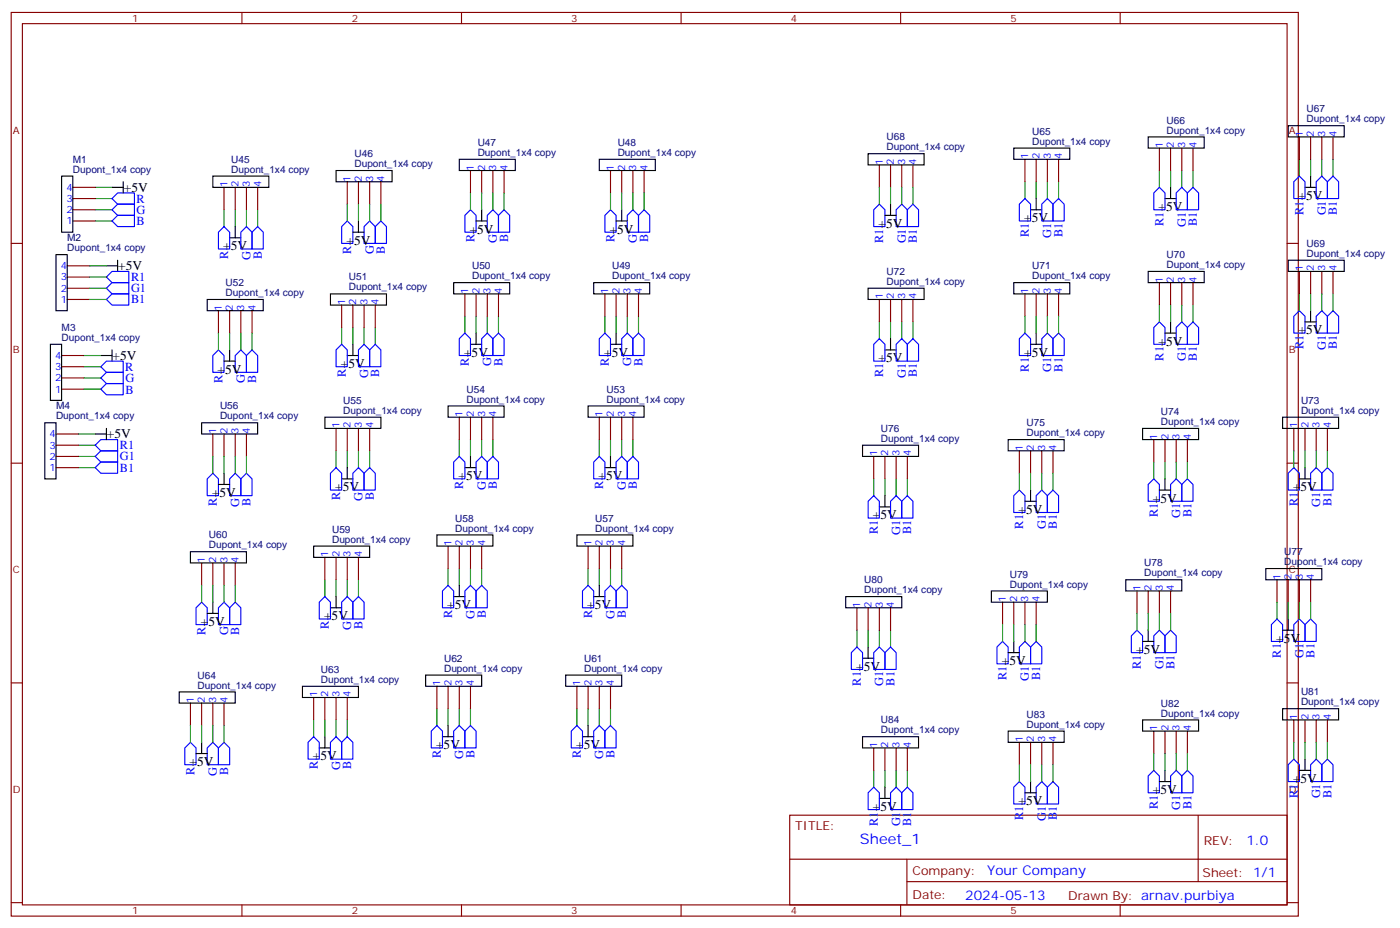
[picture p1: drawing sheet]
<svg xmlns="http://www.w3.org/2000/svg" width="441mm" height="292mm" viewBox="0 0 441 292" stroke-linecap="round" stroke-linejoin="round" font-family="sans-serif">
<g fill="none" stroke="#870000" stroke-width=".35">
<path d="M3.5 3.9h405.4v284.4h-405.4zM7.1 7.4h398.2v277.3h-398.2zM76.2 3.9v3.5M145.3 3.9v3.5M214.5 3.9v3.5M283.6 3.9v3.5M352.8 3.9v3.5M22.9 58.9h7.1M70.6 58.9v7.1M74.1 58.9v7.1M77.6 58.9v7.1M81.1 58.9v7.1"/>
<path d="M109.4 57.2v7M112.9 57.2v7M116.4 57.2v7M119.9 57.2v7M148.2 53.7v7M151.7 53.7v7M155.2 53.7v7M158.7 53.7v7M192.3 53.7v7M195.8 53.7v7M199.3 53.7v7M202.8 53.7v7"/>
<path d="M276.9 51.9v7M280.5 51.9v7M284 51.9v7M287.5 51.9v7M322.8 50.1v7.1M326.3 50.1v7.1M329.8 50.1v7.1M333.4 50.1v7.1M365.1 46.6v7.1M368.7 46.6v7.1M372.2 46.6v7.1M375.7 46.6v7.1"/>
<path d="M409.2 43.1v7M412.7 43.1v7M416.3 43.1v7M419.8 43.1v7M3.5 76.6h3.6M22.9 69.5h7.1M22.9 66h7.1M22.9 62.5h7.1M405.3 76.6h3.6M21.2 94.2h7M21.2 90.7h7M21.2 87.2h7"/>
<path d="M21.2 83.6h7M68.8 97.8v7M72.3 97.8v7M75.8 97.8v7M79.4 97.8v7M107.6 96v7M111.1 96v7M114.7 96v7M118.2 96v7M146.4 92.5v7M149.9 92.5v7M153.5 92.5v7"/>
<path d="M157 92.5v7M190.5 92.5v7M194 92.5v7M197.6 92.5v7M201.1 92.5v7M276.9 94.2v7.1M280.5 94.2v7.1M284 94.2v7.1M287.5 94.2v7.1M322.8 92.5v7M326.3 92.5v7M329.8 92.5v7"/>
<path d="M333.4 92.5v7M365.1 88.9v7.1M368.7 88.9v7.1M372.2 88.9v7.1M375.7 88.9v7.1M409.2 85.4v7.1M412.7 85.4v7.1M416.3 85.4v7.1M419.8 85.4v7.1M19.4 118.9h7.1M19.4 115.4h7.1M19.4 111.9h7.1"/>
<path d="M17.6 136.6h7.1M19.4 122.4h7.1M67 136.6v7M70.6 136.6v7M74.1 136.6v7M77.6 136.6v7M105.8 134.8v7.1M109.4 134.8v7.1M112.9 134.8v7.1M116.4 134.8v7.1M144.6 131.3v7M148.2 131.3v7"/>
<path d="M151.7 131.3v7M155.2 131.3v7M188.7 131.3v7M192.3 131.3v7M195.8 131.3v7M199.3 131.3v7M363.4 138.3v7.1M366.9 138.3v7.1M370.4 138.3v7.1M373.9 138.3v7.1M407.5 134.8v7.1M411 134.8v7.1"/>
<path d="M414.5 134.8v7.1M418 134.8v7.1M3.5 145.7h3.6M17.6 147.1h7.1M17.6 143.6h7.1M17.6 140.1h7.1M275.2 143.6v7.1M278.7 143.6v7.1M282.2 143.6v7.1M285.8 143.6v7.1M321 141.9v7M324.6 141.9v7"/>
<path d="M328.1 141.9v7M331.6 141.9v7M405.3 145.7h3.6M63.5 177.1v7.1M67 177.1v7.1M70.6 177.1v7.1M74.1 177.1v7.1M102.3 175.4v7M105.8 175.4v7M109.4 175.4v7M112.9 175.4v7M141.1 171.8v7.1"/>
<path d="M144.6 171.8v7.1M148.2 171.8v7.1M151.7 171.8v7.1M185.2 171.8v7.1M188.7 171.8v7.1M192.3 171.8v7.1M195.8 171.8v7.1M269.9 191.2v7.1M273.4 191.2v7.1M276.9 191.2v7.1M280.5 191.2v7.1M315.7 189.5v7"/>
<path d="M319.3 189.5v7M322.8 189.5v7M326.3 189.5v7M358.1 185.9v7.1M361.6 185.9v7.1M365.1 185.9v7.1M368.7 185.9v7.1M402.2 182.4v7.1M405.7 182.4v7.1M409.2 182.4v7.1M412.7 182.4v7.1M3.5 214.9h3.6"/>
<path d="M98.8 219.5v7M102.3 219.5v7M105.8 219.5v7M109.4 219.5v7M137.6 215.9v7.1M141.1 215.9v7.1M144.6 215.9v7.1M148.2 215.9v7.1M181.7 215.9v7.1M185.2 215.9v7.1M188.7 215.9v7.1M192.3 215.9v7.1"/>
<path d="M405.3 214.9h3.6M60 221.2v7.1M63.5 221.2v7.1M67 221.2v7.1M70.6 221.2v7.1M275.2 235.3v7.1M278.7 235.3v7.1M282.2 235.3v7.1M285.8 235.3v7.1M321 233.6v7M324.6 233.6v7M328.1 233.6v7"/>
<path d="M331.6 233.6v7M363.4 230v7.1M366.9 230v7.1M370.4 230v7.1M373.9 230v7.1M407.5 226.5v7.1M411 226.5v7.1M414.5 226.5v7.1M418 226.5v7.1M248.7 256.5h156.6v28.2h-156.6zM377.3 256.5v20.9M248.7 270.4h156.5"/>
<path d="M285.6 277.4h119.6M285.6 270.4v14.1M3.5 284h3.6M76.2 284.7v3.6M145.3 284.7v3.6M214.5 284.7v3.6M283.6 284.7v3.6M352.8 284.7v3.6M405.3 284h3.6"/>
</g>
<g fill="none" stroke="#008700" stroke-width=".35">
<path d="M30 58.9h5.3M276.9 58.9v5.3M280.5 58.9v5.3M284 58.9v5.3M287.5 58.9v5.3M322.8 57.2v5.3M326.3 57.2v5.3M329.8 57.2v5.3M333.4 57.2v5.3M365.1 53.7v5.2M368.7 53.7v5.2M372.2 53.7v5.2"/>
<path d="M375.7 53.7v5.2M409.2 50.1v5.3M412.7 50.1v5.3M416.3 50.1v5.3M419.8 50.1v5.3M30 69.5h5.3M30 66h5.3M30 62.5h5.3M70.6 66v5.3M74.1 66v5.3M77.6 66v5.3M81.1 66v5.3"/>
<path d="M109.4 64.2v5.3M112.9 64.2v5.3M116.4 64.2v5.3M119.9 64.2v5.3M148.2 60.7v5.3M151.7 60.7v5.3M155.2 60.7v5.3M158.7 60.7v5.3M192.3 60.7v5.3M195.8 60.7v5.3M199.3 60.7v5.3M202.8 60.7v5.3"/>
<path d="M28.2 83.6h5.3M28.2 87.2h5.3M28.2 90.7h5.3M28.2 94.2h5.3M146.4 99.5v5.3M149.9 99.5v5.3M153.5 99.5v5.3M157 99.5v5.3M190.5 99.5v5.3M194 99.5v5.3M197.6 99.5v5.3M201.1 99.5v5.3"/>
<path d="M322.8 99.5v5.3M326.3 99.5v5.3M329.8 99.5v5.3M333.4 99.5v5.3M365.1 96v5.3M368.7 96v5.3M372.2 96v5.3M375.7 96v5.3M409.2 92.5v5.3M412.7 92.5v5.3M416.3 92.5v5.3M419.8 92.5v5.3"/>
<path d="M26.5 111.9h5.2M26.5 115.4h5.2M26.5 118.9h5.2M68.8 104.8v5.3M72.3 104.8v5.3M75.8 104.8v5.3M79.4 104.8v5.3M107.6 103v5.3M111.1 103v5.3M114.7 103v5.3M118.2 103v5.3M276.9 101.3v5.3"/>
<path d="M280.5 101.3v5.3M284 101.3v5.3M287.5 101.3v5.3M24.7 136.6h5.3M26.5 122.4h5.2M144.6 138.3v5.3M148.2 138.3v5.3M151.7 138.3v5.3M155.2 138.3v5.3M188.7 138.3v5.3M192.3 138.3v5.3M195.8 138.3v5.3"/>
<path d="M199.3 138.3v5.3M24.7 147.1h5.3M24.7 143.6h5.3M24.7 140.1h5.3M67 143.6v5.3M70.6 143.6v5.3M74.1 143.6v5.3M77.6 143.6v5.3M105.8 141.9v5.2M109.4 141.9v5.2M112.9 141.9v5.2M116.4 141.9v5.2"/>
<path d="M275.2 150.7v5.3M278.7 150.7v5.3M282.2 150.7v5.3M285.8 150.7v5.3M321 148.9v5.3M324.6 148.9v5.3M328.1 148.9v5.3M331.6 148.9v5.3M363.4 145.4v5.3M366.9 145.4v5.3M370.4 145.4v5.3M373.9 145.4v5.3"/>
<path d="M407.5 141.9v5.2M411 141.9v5.2M414.5 141.9v5.2M418 141.9v5.2M141.1 178.9v5.3M144.6 178.9v5.3M148.2 178.9v5.3M151.7 178.9v5.3M185.2 178.9v5.3M188.7 178.9v5.3M192.3 178.9v5.3M195.8 178.9v5.3"/>
<path d="M63.5 184.2v5.3M67 184.2v5.3M70.6 184.2v5.3M74.1 184.2v5.3M102.3 182.4v5.3M105.8 182.4v5.3M109.4 182.4v5.3M112.9 182.4v5.3M269.9 198.3v5.3M273.4 198.3v5.3M276.9 198.3v5.3M280.5 198.3v5.3"/>
<path d="M315.7 196.5v5.3M319.3 196.5v5.3M322.8 196.5v5.3M326.3 196.5v5.3M358.1 193v5.3M361.6 193v5.3M365.1 193v5.3M368.7 193v5.3M402.2 189.5v5.3M405.7 189.5v5.3M409.2 189.5v5.3M412.7 189.5v5.3"/>
<path d="M60 228.3v5.3M63.5 228.3v5.3M67 228.3v5.3M70.6 228.3v5.3M98.8 226.5v5.3M102.3 226.5v5.3M105.8 226.5v5.3M109.4 226.5v5.3M137.6 223v5.3M141.1 223v5.3M144.6 223v5.3M148.2 223v5.3"/>
<path d="M181.7 223v5.3M185.2 223v5.3M188.7 223v5.3M192.3 223v5.3M363.4 237.1v5.3M366.9 237.1v5.3M370.4 237.1v5.3M373.9 237.1v5.3M407.5 233.6v5.3M411 233.6v5.3M414.5 233.6v5.3M418 233.6v5.3"/>
<path d="M275.2 242.4v5.3M278.7 242.4v5.3M282.2 242.4v5.3M285.8 242.4v5.3M321 240.6v5.3M324.6 240.6v5.3M328.1 240.6v5.3M331.6 240.6v5.3"/>
</g>
<g fill="none" stroke="#000" stroke-width=".35">
<path d="M405.7 39.5h17.6v3.6h-17.6zM19.4 55.4h3.5v17.7h-3.5zM35.3 58.9h3.5M38.8 57.2v3.5M67 55.4h17.7v3.5h-17.7zM105.8 53.7h17.7v3.5h-17.7zM144.6 50.1h17.7v3.6h-17.7zM188.7 50.1h17.7v3.6h-17.7zM273.4 48.4h17.6v3.5h-17.6zM319.3 46.6h17.6v3.5h-17.6zM361.6 43.1h17.6v3.5h-17.6zM368.7 58.9v3.6"/>
<path d="M411 58.9h3.5M412.7 55.4v3.5M72.3 74.8h3.5M74.1 71.3v3.5M111.1 73.1h3.6M112.9 69.5v3.6M149.9 69.5h3.6M151.7 66v3.5M194 69.5h3.6M195.8 66v3.5M278.7 67.8h3.5M280.5 64.2v3.6"/>
<path d="M324.6 66h3.5M326.3 62.5v3.5M366.9 62.5h3.5M17.6 80.1h3.6v17.7h-3.6zM33.5 83.6h3.5M37 81.9v3.5M65.3 94.2h17.6v3.6h-17.6zM104.1 92.5h17.6v3.5h-17.6zM142.9 88.9h17.6v3.6h-17.6zM187 88.9h17.6v3.6h-17.6zM273.4 90.7h17.6v3.5h-17.6zM319.3 88.9h17.6v3.6h-17.6z"/>
<path d="M361.6 85.4h17.6v3.5h-17.6zM405.7 81.9h17.6v3.5h-17.6zM412.7 97.8v3.5M15.9 108.3h3.5v17.7h-3.5zM31.7 111.9h3.6M35.3 110.1v3.5M70.6 113.6h3.5M72.3 110.1v3.5M109.4 111.9h3.5M111.1 108.3v3.6M148.2 108.3h3.5M149.9 104.8v3.5"/>
<path d="M192.3 108.3h3.5M194 104.8v3.5M278.7 110.1h3.5M280.5 106.6v3.5M324.6 108.3h3.5M326.3 104.8v3.5M366.9 104.8h3.5M368.7 101.3v3.5M411 101.3h3.5M14.1 133h3.5v17.7h-3.5zM30 136.6h3.5M33.5 134.8v3.5"/>
<path d="M63.5 133h17.6v3.6h-17.6zM102.3 131.3h17.6v3.5h-17.6zM141.1 127.7h17.6v3.6h-17.6zM185.2 127.7h17.6v3.6h-17.6zM317.5 138.3h17.6v3.6h-17.6zM359.8 134.8h17.7v3.5h-17.7zM403.9 131.3h17.7v3.5h-17.7zM68.8 152.4h3.5M70.6 148.9v3.5M107.6 150.7h3.5M109.4 147.1v3.6M146.4 147.1h3.5"/>
<path d="M148.2 143.6v3.5M190.5 147.1h3.5M192.3 143.6v3.5M271.6 140.1h17.7v3.5h-17.7zM276.9 159.5h3.6M278.7 156v3.5M322.8 157.7h3.5M324.6 154.2v3.5M365.1 154.2h3.6M366.9 150.7v3.5M409.2 150.7h3.5M411 147.1v3.6"/>
<path d="M60 173.6h17.6v3.5h-17.6zM98.8 171.8h17.6v3.6h-17.6zM137.6 168.3h17.6v3.5h-17.6zM181.7 168.3h17.6v3.5h-17.6zM398.6 178.9h17.7v3.5h-17.7zM65.3 193h3.5M67 189.5v3.5M104.1 191.2h3.5M105.8 187.7v3.5M142.9 187.7h3.5M144.6 184.2v3.5M187 187.7h3.5"/>
<path d="M188.7 184.2v3.5M266.3 187.7h17.7v3.5h-17.7zM312.2 185.9h17.6v3.6h-17.6zM354.5 182.4h17.7v3.5h-17.7zM361.6 198.3v3.5M403.9 198.3h3.6M405.7 194.8v3.5M56.4 217.7h17.7v3.5h-17.7zM95.2 215.9h17.7v3.6h-17.7zM134.1 212.4h17.6v3.5h-17.6zM178.2 212.4h17.6v3.5h-17.6zM271.6 207.1h3.6"/>
<path d="M273.4 203.6v3.5M317.5 205.4h3.5M319.3 201.8v3.6M359.8 201.8h3.6M61.7 237.1h3.6M63.5 233.6v3.5M100.5 235.3h3.6M102.3 231.8v3.5M139.3 231.8h3.6M141.1 228.3v3.5M183.4 231.8h3.6M185.2 228.3v3.5"/>
<path d="M271.6 231.8h17.7v3.5h-17.7zM317.5 230h17.6v3.6h-17.6zM359.8 226.5h17.7v3.5h-17.7zM403.9 223h17.7v3.5h-17.7zM411 238.9v3.5M276.9 251.2h3.6M278.7 247.7v3.5M322.8 249.4h3.5M324.6 245.9v3.5M365.1 245.9h3.6M366.9 242.4v3.5M409.2 242.4h3.5"/>
</g>
<g fill="none" stroke="#00f" stroke-width=".35">
<path d="M365.1 58.9l1.8 1.8v5.3h-3.5v-5.3zM372.2 58.9l1.7 1.8v5.3h-3.5v-5.3zM409.2 55.4l1.8 1.8v5.3h-3.5v-5.3zM416.3 55.4l1.7 1.8v5.3h-3.5v-5.3zM418 57.2l1.8-1.8 1.8 1.8v5.3h-3.6zM35.3 66l1.7-1.8h5.3v3.6h-5.3zM35.3 62.5l1.7-1.8h5.3v3.5h-5.3zM37 67.8h5.3v3.5h-5.3l-1.7-1.8zM70.6 71.3l1.7 1.8v5.3h-3.5v-5.3zM77.6 71.3l1.8 1.8v5.3h-3.6v-5.3zM81.1 71.3l1.8 1.8v5.3h-3.5v-5.3zM109.4 69.5l1.7 1.8v5.3h-3.5v-5.3z"/>
<path d="M116.4 69.5l1.8 1.8v5.3h-3.5v-5.3zM119.9 69.5l1.8 1.8v5.3h-3.5v-5.3zM148.2 66l1.7 1.8v5.3h-3.5v-5.3zM155.2 66l1.8 1.8v5.3h-3.5v-5.3zM158.7 66l1.8 1.8v5.3h-3.5v-5.3zM192.3 66l1.7 1.8v5.3h-3.5v-5.3zM199.3 66l1.8 1.8v5.3h-3.5v-5.3zM202.8 66l1.8 1.8v5.3h-3.5v-5.3zM275.2 66l1.7-1.8 1.8 1.8v5.3h-3.5zM282.2 66l1.8-1.8 1.8 1.8v5.3h-3.6zM287.5 64.2l1.8 1.8v5.3h-3.5v-5.3zM322.8 62.5l1.8 1.7v5.3h-3.6v-5.3z"/>
<path d="M329.8 62.5l1.8 1.7v5.3h-3.5v-5.3zM333.4 62.5l1.7 1.7v5.3h-3.5v-5.3zM373.9 60.7l1.8-1.8 1.8 1.8v5.3h-3.6zM33.5 87.2l1.8-1.8h5.3v3.5h-5.3zM33.5 90.7l1.8-1.8h5.3v3.6h-5.3zM33.5 94.2l1.8-1.7h5.3v3.5h-5.3zM409.2 97.8l1.8 1.7v5.3h-3.5v-5.3zM416.3 97.8l1.7 1.7v5.3h-3.5v-5.3zM419.8 97.8l1.8 1.7v5.3h-3.6v-5.3zM31.7 115.4l1.8-1.8h5.3v3.6h-5.3zM31.7 118.9l1.8-1.7h5.3v3.5h-5.3zM67 111.9l1.8-1.8 1.8 1.8v5.3h-3.6z"/>
<path d="M74.1 111.9l1.7-1.8 1.8 1.8v5.3h-3.5zM77.6 111.9l1.8-1.8 1.7 1.8v5.3h-3.5zM107.6 108.3l1.8 1.8v5.3h-3.6v-5.3zM114.7 108.3l1.7 1.8v5.3h-3.5v-5.3zM118.2 108.3l1.7 1.8v5.3h-3.5v-5.3zM146.4 104.8l1.8 1.8v5.3h-3.6v-5.3zM153.5 104.8l1.7 1.8v5.3h-3.5v-5.3zM157 104.8l1.7 1.8v5.3h-3.5v-5.3zM190.5 104.8l1.8 1.8v5.3h-3.6v-5.3zM197.6 104.8l1.7 1.8v5.3h-3.5v-5.3zM201.1 104.8l1.7 1.8v5.3h-3.5v-5.3zM276.9 106.6l1.8 1.7v5.3h-3.5v-5.3z"/>
<path d="M284 106.6l1.8 1.7v5.3h-3.6v-5.3zM287.5 106.6l1.8 1.7v5.3h-3.5v-5.3zM322.8 104.8l1.8 1.8v5.3h-3.6v-5.3zM329.8 104.8l1.8 1.8v5.3h-3.5v-5.3zM333.4 104.8l1.7 1.8v5.3h-3.5v-5.3zM365.1 101.3l1.8 1.7v5.3h-3.5v-5.3zM372.2 101.3l1.7 1.7v5.3h-3.5v-5.3zM375.7 101.3l1.8 1.7v5.3h-3.6v-5.3zM31.7 122.4l1.8-1.7h5.3v3.5h-5.3zM30 147.1l1.7-1.7h5.3v3.5h-5.3zM30 143.6l1.7-1.7h5.3v3.5h-5.3zM30 140.1l1.7-1.8h5.3v3.6h-5.3z"/>
<path d="M67 148.9l1.8 1.8v5.3h-3.5v-5.3zM74.1 148.9l1.7 1.8v5.3h-3.5v-5.3zM77.6 148.9l1.8 1.8v5.3h-3.6v-5.3zM105.8 147.1l1.8 1.8v5.3h-3.5v-5.3zM112.9 147.1l1.8 1.8v5.3h-3.6v-5.3zM116.4 147.1l1.8 1.8v5.3h-3.5v-5.3zM144.6 143.6l1.8 1.8v5.3h-3.5v-5.3zM151.7 143.6l1.8 1.8v5.3h-3.6v-5.3zM155.2 143.6l1.8 1.8v5.3h-3.5v-5.3zM188.7 143.6l1.8 1.8v5.3h-3.5v-5.3zM195.8 143.6l1.8 1.8v5.3h-3.6v-5.3zM199.3 143.6l1.8 1.8v5.3h-3.5v-5.3z"/>
<path d="M275.2 156l1.7 1.7v5.3h-3.5v-5.3zM282.2 156l1.8 1.7v5.3h-3.5v-5.3zM285.8 156l1.7 1.7v5.3h-3.5v-5.3zM321 154.2l1.8 1.8v5.3h-3.5v-5.3zM328.1 154.2l1.7 1.8v5.3h-3.5v-5.3zM329.8 156l1.8-1.8 1.8 1.8v5.3h-3.6zM363.4 150.7l1.7 1.7v5.3h-3.5v-5.3zM370.4 150.7l1.8 1.7v5.3h-3.5v-5.3zM373.9 150.7l1.8 1.7v5.3h-3.5v-5.3zM407.5 147.1l1.7 1.8v5.3h-3.5v-5.3zM414.5 147.1l1.8 1.8v5.3h-3.6v-5.3zM416.3 148.9l1.7-1.8 1.8 1.8v5.3h-3.5z"/>
<path d="M63.5 189.5l1.8 1.7v5.3h-3.6v-5.3zM70.6 189.5l1.7 1.7v5.3h-3.5v-5.3zM74.1 189.5l1.7 1.7v5.3h-3.5v-5.3zM102.3 187.7l1.8 1.8v5.3h-3.6v-5.3zM109.4 187.7l1.7 1.8v5.3h-3.5v-5.3zM112.9 187.7l1.8 1.8v5.3h-3.6v-5.3zM141.1 184.2l1.8 1.7v5.3h-3.6v-5.3zM148.2 184.2l1.7 1.7v5.3h-3.5v-5.3zM151.7 184.2l1.8 1.7v5.3h-3.6v-5.3zM185.2 184.2l1.8 1.7v5.3h-3.6v-5.3zM192.3 184.2l1.7 1.7v5.3h-3.5v-5.3zM195.8 184.2l1.8 1.7v5.3h-3.6v-5.3z"/>
<path d="M358.1 198.3l1.7 1.8v5.3h-3.5v-5.3zM365.1 198.3l1.8 1.8v5.3h-3.5v-5.3zM400.4 196.5l1.8-1.7 1.7 1.7v5.3h-3.5zM409.2 194.8l1.8 1.7v5.3h-3.5v-5.3zM412.7 194.8l1.8 1.7v5.3h-3.5v-5.3zM269.9 203.6l1.7 1.8v5.2h-3.5v-5.2zM276.9 203.6l1.8 1.8v5.2h-3.5v-5.2zM278.7 205.4l1.8-1.8 1.7 1.8v5.2h-3.5zM314 203.6l1.7-1.8 1.8 1.8v5.3h-3.5zM322.8 201.8l1.8 1.8v5.3h-3.6v-5.3zM326.3 201.8l1.8 1.8v5.3h-3.5v-5.3zM366.9 200.1l1.8-1.8 1.7 1.8v5.3h-3.5z"/>
<path d="M60 233.6l1.7 1.7v5.3h-3.5v-5.3zM67 233.6l1.8 1.7v5.3h-3.5v-5.3zM70.6 233.6l1.7 1.7v5.3h-3.5v-5.3zM98.8 231.8l1.7 1.8v5.3h-3.5v-5.3zM104.1 233.6l1.7-1.8 1.8 1.8v5.3h-3.5zM109.4 231.8l1.7 1.8v5.3h-3.5v-5.3zM137.6 228.3l1.7 1.7v5.3h-3.5v-5.3zM144.6 228.3l1.8 1.7v5.3h-3.5v-5.3zM148.2 228.3l1.7 1.7v5.3h-3.5v-5.3zM181.7 228.3l1.7 1.7v5.3h-3.5v-5.3zM188.7 228.3l1.8 1.7v5.3h-3.5v-5.3zM192.3 228.3l1.7 1.7v5.3h-3.5v-5.3z"/>
<path d="M407.5 238.9l1.7 1.7v5.3h-3.5v-5.3zM414.5 238.9l1.8 1.7v5.3h-3.6v-5.3zM418 238.9l1.8 1.7v5.3h-3.5v-5.3zM275.2 247.7l1.7 1.7v5.3h-3.5v-5.3zM282.2 247.7l1.8 1.7v5.3h-3.5v-5.3zM285.8 247.7l1.7 1.7v5.3h-3.5v-5.3zM321 245.9l1.8 1.8v5.3h-3.5v-5.3zM328.1 245.9l1.7 1.8v5.3h-3.5v-5.3zM331.6 245.9l1.8 1.8v5.3h-3.6v-5.3zM363.4 242.4l1.7 1.8v5.2h-3.5v-5.2zM370.4 242.4l1.8 1.8v5.2h-3.5v-5.2zM373.9 242.4l1.8 1.8v5.2h-3.5v-5.2z"/>
</g>
<text font-size="4.6" fill="#00f" x="270.8" y="265.5">Sheet_1</text>
<g font-size="4.2">
<text x="39" y="60.4">+5V</text>
<text x="409" y="62.9">+5V</text>
<text x="276.7" y="71.7">+5V</text>
<text x="322.5" y="69.9">+5V</text>
<text x="364.9" y="66.4">+5V</text>
<text x="109.1" y="77">+5V</text>
<text x="147.9" y="73.5">+5V</text>
<text x="192" y="73.5">+5V</text>
<text x="70.3" y="78.8">+5V</text>
<text x="37.2" y="85.1">+5V</text>
<text x="409" y="105.2">+5V</text>
<text x="35.5" y="113.3">+5V</text>
<text x="146.1" y="112.3">+5V</text>
<text x="190.2" y="112.3">+5V</text>
<text x="322.5" y="112.3">+5V</text>
<text x="364.9" y="108.8">+5V</text>
<text x="68.5" y="117.6">+5V</text>
<text x="107.3" y="115.8">+5V</text>
<text x="276.7" y="114">+5V</text>
<text x="33.7" y="138">+5V</text>
<text x="105.6" y="154.6">+5V</text>
<text x="144.4" y="151.1">+5V</text>
<text x="188.5" y="151.1">+5V</text>
<text x="407.2" y="154.6">+5V</text>
<text x="66.8" y="156.4">+5V</text>
<text x="320.8" y="161.7">+5V</text>
<text x="363.1" y="158.1">+5V</text>
<text x="274.9" y="163.4">+5V</text>
<text x="140.9" y="191.7">+5V</text>
<text x="185" y="191.7">+5V</text>
<text x="63.2" y="196.9">+5V</text>
<text x="102.1" y="195.2">+5V</text>
<text x="401.9" y="202.2">+5V</text>
<text x="315.5" y="209.3">+5V</text>
<text x="357.8" y="205.8">+5V</text>
<text x="269.6" y="211.1">+5V</text>
<text x="98.5" y="239.3">+5V</text>
<text x="137.3" y="235.8">+5V</text>
<text x="181.4" y="235.8">+5V</text>
<text x="59.7" y="241">+5V</text>
<text x="363.1" y="249.9">+5V</text>
<text x="407.2" y="246.3">+5V</text>
<text x="274.9" y="255.2">+5V</text>
<text x="320.8" y="253.4">+5V</text>
</g>
<g font-size="4.2" fill="#00f">
<text x="392.5" y="265.8">1.0</text>
<text x="310.9" y="275.3">Your Company</text>
<text x="304" y="283.1">2024-05-13</text>
</g>
<g font-size="3.9" fill="#00f">
<text x="42.9" y="63.7">R</text>
<text x="43" y="70.9">B</text>
<text x="43" y="67.3">G</text>
<text x="366.4" y="71.1" transform="rotate(-90 366.4 71.1)">R1</text>
<text x="373.4" y="71.3" transform="rotate(-90 373.4 71.3)">G1</text>
<text x="377" y="71.1" transform="rotate(-90 377 71.1)">B1</text>
<text x="410.5" y="67.6" transform="rotate(-90 410.5 67.6)">R1</text>
<text x="417.5" y="67.8" transform="rotate(-90 417.5 67.8)">G1</text>
<text x="421.1" y="67.6" transform="rotate(-90 421.1 67.6)">B1</text>
<text x="149.4" y="76.3" transform="rotate(-90 149.4 76.3)">R</text>
<text x="156.5" y="76.5" transform="rotate(-90 156.5 76.5)">G</text>
<text x="160" y="76.3" transform="rotate(-90 160 76.3)">B</text>
<text x="193.5" y="76.3" transform="rotate(-90 193.5 76.3)">R</text>
<text x="200.6" y="76.5" transform="rotate(-90 200.6 76.5)">G</text>
<text x="204.1" y="76.3" transform="rotate(-90 204.1 76.3)">B</text>
<text x="278.2" y="76.4" transform="rotate(-90 278.2 76.4)">R1</text>
<text x="285.2" y="76.6" transform="rotate(-90 285.2 76.6)">G1</text>
<text x="288.8" y="76.4" transform="rotate(-90 288.8 76.4)">B1</text>
<text x="324" y="74.6" transform="rotate(-90 324 74.6)">R1</text>
<text x="331.1" y="74.8" transform="rotate(-90 331.1 74.8)">G1</text>
<text x="334.6" y="74.6" transform="rotate(-90 334.6 74.6)">B1</text>
<text x="71.8" y="81.6" transform="rotate(-90 71.8 81.6)">R</text>
<text x="78.9" y="81.8" transform="rotate(-90 78.9 81.8)">G</text>
<text x="82.4" y="81.6" transform="rotate(-90 82.4 81.6)">B</text>
<text x="110.6" y="79.8" transform="rotate(-90 110.6 79.8)">R</text>
<text x="117.7" y="80" transform="rotate(-90 117.7 80)">G</text>
<text x="121.2" y="79.8" transform="rotate(-90 121.2 79.8)">B</text>
<text x="41.3" y="88.4">R1</text>
<text x="41.3" y="92">G1</text>
<text x="41.3" y="95.5">B1</text>
<text x="366.4" y="113.4" transform="rotate(-90 366.4 113.4)">R1</text>
<text x="373.4" y="113.6" transform="rotate(-90 373.4 113.6)">G1</text>
<text x="377" y="113.4" transform="rotate(-90 377 113.4)">B1</text>
<text x="410.5" y="109.9" transform="rotate(-90 410.5 109.9)">R1</text>
<text x="417.5" y="110.1" transform="rotate(-90 417.5 110.1)">G1</text>
<text x="421.1" y="109.9" transform="rotate(-90 421.1 109.9)">B1</text>
<text x="39.4" y="116.7">R</text>
<text x="108.9" y="118.6" transform="rotate(-90 108.9 118.6)">R</text>
<text x="115.9" y="118.8" transform="rotate(-90 115.9 118.8)">G</text>
<text x="119.5" y="118.6" transform="rotate(-90 119.5 118.6)">B</text>
<text x="147.7" y="115.1" transform="rotate(-90 147.7 115.1)">R</text>
<text x="154.7" y="115.3" transform="rotate(-90 154.7 115.3)">G</text>
<text x="158.3" y="115.1" transform="rotate(-90 158.3 115.1)">B</text>
<text x="191.8" y="115.1" transform="rotate(-90 191.8 115.1)">R</text>
<text x="198.8" y="115.3" transform="rotate(-90 198.8 115.3)">G</text>
<text x="202.4" y="115.1" transform="rotate(-90 202.4 115.1)">B</text>
<text x="278.2" y="118.7" transform="rotate(-90 278.2 118.7)">R1</text>
<text x="285.2" y="118.9" transform="rotate(-90 285.2 118.9)">G1</text>
<text x="288.8" y="118.7" transform="rotate(-90 288.8 118.7)">B1</text>
<text x="324" y="117" transform="rotate(-90 324 117)">R1</text>
<text x="331.1" y="117.2" transform="rotate(-90 331.1 117.2)">G1</text>
<text x="334.6" y="117" transform="rotate(-90 334.6 117)">B1</text>
<text x="39.5" y="120.2">G</text>
<text x="39.5" y="123.8">B</text>
<text x="70.1" y="120.4" transform="rotate(-90 70.1 120.4)">R</text>
<text x="77.1" y="120.6" transform="rotate(-90 77.1 120.6)">G</text>
<text x="80.6" y="120.4" transform="rotate(-90 80.6 120.4)">B</text>
<text x="37.7" y="141.3">R1</text>
<text x="37.7" y="148.4">B1</text>
<text x="37.7" y="144.9">G1</text>
<text x="145.9" y="153.9" transform="rotate(-90 145.9 153.9)">R</text>
<text x="153" y="154.1" transform="rotate(-90 153 154.1)">G</text>
<text x="156.5" y="153.9" transform="rotate(-90 156.5 153.9)">B</text>
<text x="190" y="153.9" transform="rotate(-90 190 153.9)">R</text>
<text x="197.1" y="154.1" transform="rotate(-90 197.1 154.1)">G</text>
<text x="200.6" y="153.9" transform="rotate(-90 200.6 153.9)">B</text>
<text x="68.3" y="159.2" transform="rotate(-90 68.3 159.2)">R</text>
<text x="75.4" y="159.4" transform="rotate(-90 75.4 159.4)">G</text>
<text x="78.9" y="159.2" transform="rotate(-90 78.9 159.2)">B</text>
<text x="107.1" y="157.4" transform="rotate(-90 107.1 157.4)">R</text>
<text x="114.2" y="157.6" transform="rotate(-90 114.2 157.6)">G</text>
<text x="117.7" y="157.4" transform="rotate(-90 117.7 157.4)">B</text>
<text x="408.7" y="159.3" transform="rotate(-90 408.7 159.3)">R1</text>
<text x="415.8" y="159.5" transform="rotate(-90 415.8 159.5)">G1</text>
<text x="419.3" y="159.3" transform="rotate(-90 419.3 159.3)">B1</text>
<text x="322.3" y="166.3" transform="rotate(-90 322.3 166.3)">R1</text>
<text x="329.3" y="166.6" transform="rotate(-90 329.3 166.6)">G1</text>
<text x="332.9" y="166.3" transform="rotate(-90 332.9 166.3)">B1</text>
<text x="364.6" y="162.8" transform="rotate(-90 364.6 162.8)">R1</text>
<text x="371.7" y="163" transform="rotate(-90 371.7 163)">G1</text>
<text x="375.2" y="162.8" transform="rotate(-90 375.2 162.8)">B1</text>
<text x="276.4" y="168.1" transform="rotate(-90 276.4 168.1)">R1</text>
<text x="283.5" y="168.3" transform="rotate(-90 283.5 168.3)">G1</text>
<text x="287" y="168.1" transform="rotate(-90 287 168.1)">B1</text>
<text x="103.6" y="198" transform="rotate(-90 103.6 198)">R</text>
<text x="114.2" y="198" transform="rotate(-90 114.2 198)">B</text>
<text x="142.4" y="194.5" transform="rotate(-90 142.4 194.5)">R</text>
<text x="149.4" y="194.7" transform="rotate(-90 149.4 194.7)">G</text>
<text x="153" y="194.5" transform="rotate(-90 153 194.5)">B</text>
<text x="186.5" y="194.5" transform="rotate(-90 186.5 194.5)">R</text>
<text x="193.5" y="194.7" transform="rotate(-90 193.5 194.7)">G</text>
<text x="197.1" y="194.5" transform="rotate(-90 197.1 194.5)">B</text>
<text x="64.8" y="199.7" transform="rotate(-90 64.8 199.7)">R</text>
<text x="71.8" y="200" transform="rotate(-90 71.8 200)">G</text>
<text x="75.4" y="199.7" transform="rotate(-90 75.4 199.7)">B</text>
<text x="110.6" y="198.2" transform="rotate(-90 110.6 198.2)">G</text>
<text x="403.4" y="206.9" transform="rotate(-90 403.4 206.9)">R1</text>
<text x="410.5" y="207.1" transform="rotate(-90 410.5 207.1)">G1</text>
<text x="414" y="206.9" transform="rotate(-90 414 206.9)">B1</text>
<text x="271.1" y="215.7" transform="rotate(-90 271.1 215.7)">R1</text>
<text x="278.2" y="215.9" transform="rotate(-90 278.2 215.9)">G1</text>
<text x="281.7" y="215.7" transform="rotate(-90 281.7 215.7)">B1</text>
<text x="317" y="214" transform="rotate(-90 317 214)">R1</text>
<text x="324" y="214.2" transform="rotate(-90 324 214.2)">G1</text>
<text x="327.6" y="214" transform="rotate(-90 327.6 214)">B1</text>
<text x="359.3" y="210.4" transform="rotate(-90 359.3 210.4)">R1</text>
<text x="366.4" y="210.7" transform="rotate(-90 366.4 210.7)">G1</text>
<text x="369.9" y="210.4" transform="rotate(-90 369.9 210.4)">B1</text>
<text x="138.9" y="238.6" transform="rotate(-90 138.9 238.6)">R</text>
<text x="145.9" y="238.8" transform="rotate(-90 145.9 238.8)">G</text>
<text x="149.4" y="238.6" transform="rotate(-90 149.4 238.6)">B</text>
<text x="183" y="238.6" transform="rotate(-90 183 238.6)">R</text>
<text x="190" y="238.8" transform="rotate(-90 190 238.8)">G</text>
<text x="193.5" y="238.6" transform="rotate(-90 193.5 238.6)">B</text>
<text x="61.2" y="243.8" transform="rotate(-90 61.2 243.8)">R</text>
<text x="68.3" y="244.1" transform="rotate(-90 68.3 244.1)">G</text>
<text x="71.8" y="243.8" transform="rotate(-90 71.8 243.8)">B</text>
<text x="100" y="242.1" transform="rotate(-90 100 242.1)">R</text>
<text x="107.1" y="242.3" transform="rotate(-90 107.1 242.3)">G</text>
<text x="110.6" y="242.1" transform="rotate(-90 110.6 242.1)">B</text>
<text x="408.7" y="251" transform="rotate(-90 408.7 251)">R1</text>
<text x="415.8" y="251.2" transform="rotate(-90 415.8 251.2)">G1</text>
<text x="419.3" y="251" transform="rotate(-90 419.3 251)">B1</text>
<text x="364.6" y="254.5" transform="rotate(-90 364.6 254.5)">R1</text>
<text x="371.7" y="254.8" transform="rotate(-90 371.7 254.8)">G1</text>
<text x="375.2" y="254.5" transform="rotate(-90 375.2 254.5)">B1</text>
<text x="276.4" y="259.8" transform="rotate(-90 276.4 259.8)">R1</text>
<text x="283.5" y="260" transform="rotate(-90 283.5 260)">G1</text>
<text x="287" y="259.8" transform="rotate(-90 287 259.8)">B1</text>
<text x="322.3" y="258.1" transform="rotate(-90 322.3 258.1)">R1</text>
<text x="329.3" y="258.3" transform="rotate(-90 329.3 258.3)">G1</text>
<text x="332.9" y="258.1" transform="rotate(-90 332.9 258.1)">B1</text>
</g>
<g font-size="3.9" fill="#800">
<text x="250.5" y="261.1">TITLE:</text>
<text x="379.1" y="265.8">REV:</text>
<text x="287.4" y="275.3">Company:</text>
<text x="378.7" y="275.9">Sheet: 1/1</text>
<text x="287.4" y="283">Date:</text>
<text x="336.4" y="283.1">Drawn By: arnav.purbiya</text>
</g>
<g font-size="3.2" fill="#800">
<text x="41.6" y="6.9">1</text>
<text x="110.8" y="6.9">2</text>
<text x="179.9" y="6.9">3</text>
<text x="249.1" y="6.9">4</text>
<text x="318.2" y="6.9">5</text>
<text x="4.1" y="42">A</text>
<text x="405.9" y="42">A</text>
<text x="4.1" y="111.2">B</text>
<text x="405.9" y="111.2">B</text>
<text x="4.1" y="180.3">C</text>
<text x="405.9" y="180.3">C</text>
<text x="4.1" y="249.4">D</text>
<text x="405.9" y="249.4">D</text>
<text x="41.6" y="287.7">1</text>
<text x="110.8" y="287.7">2</text>
<text x="179.9" y="287.7">3</text>
<text x="249.1" y="287.7">4</text>
<text x="318.2" y="287.7">5</text>
</g>
<g font-size="3.2" fill="#000080">
<text x="411.5" y="35.3">U67</text>
<text x="367.4" y="38.9">U66</text>
<text x="411.5" y="38.5">Dupont_1x4 copy</text>
<text x="150.4" y="45.9">U47</text>
<text x="194.5" y="45.9">U48</text>
<text x="279.2" y="47.3">Dupont_1x4 copy</text>
<text x="279.2" y="44.2">U68</text>
<text x="325.1" y="45.5">Dupont_1x4 copy</text>
<text x="325.1" y="42.4">U65</text>
<text x="367.4" y="42">Dupont_1x4 copy</text>
<text x="22.9" y="51.2">M1</text>
<text x="72.8" y="51.2">U45</text>
<text x="111.6" y="52.6">Dupont_1x4 copy</text>
<text x="111.6" y="49.4">U46</text>
<text x="150.4" y="49.1">Dupont_1x4 copy</text>
<text x="194.5" y="49.1">Dupont_1x4 copy</text>
<text x="22.9" y="54.4">Dupont_1x4 copy</text>
<text x="72.8" y="54.4">Dupont_1x4 copy</text>
<text x="21.2" y="75.9">M2</text>
<text x="411.5" y="77.7">U69</text>
<text x="21.2" y="79.1">Dupont_1x4 copy</text>
<text x="367.4" y="81.2">U70</text>
<text x="411.5" y="80.8">Dupont_1x4 copy</text>
<text x="109.9" y="88.3">U51</text>
<text x="148.7" y="87.9">Dupont_1x4 copy</text>
<text x="148.7" y="84.7">U50</text>
<text x="192.8" y="87.9">Dupont_1x4 copy</text>
<text x="192.8" y="84.7">U49</text>
<text x="279.2" y="89.6">Dupont_1x4 copy</text>
<text x="279.2" y="86.5">U72</text>
<text x="325.1" y="87.9">Dupont_1x4 copy</text>
<text x="325.1" y="84.7">U71</text>
<text x="367.4" y="84.3">Dupont_1x4 copy</text>
<text x="71.1" y="93.2">Dupont_1x4 copy</text>
<text x="71.1" y="90">U52</text>
<text x="109.9" y="91.4">Dupont_1x4 copy</text>
<text x="19.4" y="107.3">Dupont_1x4 copy</text>
<text x="19.4" y="104.1">M3</text>
<text x="146.9" y="123.5">U54</text>
<text x="191" y="123.5">U53</text>
<text x="17.6" y="132">Dupont_1x4 copy</text>
<text x="17.6" y="128.8">M4</text>
<text x="69.3" y="132">Dupont_1x4 copy</text>
<text x="69.3" y="128.8">U56</text>
<text x="108.1" y="130.2">Dupont_1x4 copy</text>
<text x="108.1" y="127.1">U55</text>
<text x="146.9" y="126.7">Dupont_1x4 copy</text>
<text x="191" y="126.7">Dupont_1x4 copy</text>
<text x="365.6" y="130.6">U74</text>
<text x="409.7" y="130.2">Dupont_1x4 copy</text>
<text x="409.7" y="127.1">U73</text>
<text x="277.4" y="135.9">U76</text>
<text x="323.3" y="137.3">Dupont_1x4 copy</text>
<text x="323.3" y="134.1">U75</text>
<text x="365.6" y="133.7">Dupont_1x4 copy</text>
<text x="277.4" y="139">Dupont_1x4 copy</text>
<text x="104.6" y="167.6">U59</text>
<text x="143.4" y="167.3">Dupont_1x4 copy</text>
<text x="143.4" y="164.1">U58</text>
<text x="187.5" y="167.3">Dupont_1x4 copy</text>
<text x="187.5" y="164.1">U57</text>
<text x="65.8" y="172.5">Dupont_1x4 copy</text>
<text x="65.8" y="169.4">U60</text>
<text x="104.6" y="170.8">Dupont_1x4 copy</text>
<text x="360.3" y="178.2">U78</text>
<text x="404.4" y="177.8">Dupont_1x4 copy</text>
<text x="404.4" y="174.7">U77</text>
<text x="272.1" y="183.5">U80</text>
<text x="318" y="184.9">Dupont_1x4 copy</text>
<text x="318" y="181.7">U79</text>
<text x="360.3" y="181.4">Dupont_1x4 copy</text>
<text x="272.1" y="186.7">Dupont_1x4 copy</text>
<text x="139.9" y="208.2">U62</text>
<text x="184" y="208.2">U61</text>
<text x="62.2" y="213.5">U64</text>
<text x="101" y="214.9">Dupont_1x4 copy</text>
<text x="101" y="211.7">U63</text>
<text x="139.9" y="211.3">Dupont_1x4 copy</text>
<text x="184" y="211.3">Dupont_1x4 copy</text>
<text x="62.2" y="216.6">Dupont_1x4 copy</text>
<text x="409.7" y="221.9">Dupont_1x4 copy</text>
<text x="409.7" y="218.8">U81</text>
<text x="277.4" y="227.6">U84</text>
<text x="323.3" y="225.8">U83</text>
<text x="365.6" y="225.5">Dupont_1x4 copy</text>
<text x="365.6" y="222.3">U82</text>
<text x="277.4" y="230.8">Dupont_1x4 copy</text>
<text x="323.3" y="229">Dupont_1x4 copy</text>
</g>
<g font-size="3.2" fill="#00f">
<text x="366.2" y="46.6" transform="rotate(-90 366.2 46.6)">1</text>
<text x="369.7" y="46.6" transform="rotate(-90 369.7 46.6)">2</text>
<text x="373.2" y="46.6" transform="rotate(-90 373.2 46.6)">3</text>
<text x="376.8" y="46.6" transform="rotate(-90 376.8 46.6)">4</text>
<text x="410.3" y="43.1" transform="rotate(-90 410.3 43.1)">1</text>
<text x="413.8" y="43.1" transform="rotate(-90 413.8 43.1)">2</text>
<text x="417.3" y="43.1" transform="rotate(-90 417.3 43.1)">3</text>
<text x="420.9" y="43.1" transform="rotate(-90 420.9 43.1)">4</text>
<text x="149.2" y="53.7" transform="rotate(-90 149.2 53.7)">1</text>
<text x="152.8" y="53.7" transform="rotate(-90 152.8 53.7)">2</text>
<text x="156.3" y="53.7" transform="rotate(-90 156.3 53.7)">3</text>
<text x="159.8" y="53.7" transform="rotate(-90 159.8 53.7)">4</text>
<text x="193.3" y="53.7" transform="rotate(-90 193.3 53.7)">1</text>
<text x="196.8" y="53.7" transform="rotate(-90 196.8 53.7)">2</text>
<text x="200.4" y="53.7" transform="rotate(-90 200.4 53.7)">3</text>
<text x="203.9" y="53.7" transform="rotate(-90 203.9 53.7)">4</text>
<text x="278" y="51.9" transform="rotate(-90 278 51.9)">1</text>
<text x="281.5" y="51.9" transform="rotate(-90 281.5 51.9)">2</text>
<text x="285" y="51.9" transform="rotate(-90 285 51.9)">3</text>
<text x="288.6" y="51.9" transform="rotate(-90 288.6 51.9)">4</text>
<text x="323.8" y="50.1" transform="rotate(-90 323.8 50.1)">1</text>
<text x="327.4" y="50.1" transform="rotate(-90 327.4 50.1)">2</text>
<text x="330.9" y="50.1" transform="rotate(-90 330.9 50.1)">3</text>
<text x="334.4" y="50.1" transform="rotate(-90 334.4 50.1)">4</text>
<text x="71.6" y="58.9" transform="rotate(-90 71.6 58.9)">1</text>
<text x="75.1" y="58.9" transform="rotate(-90 75.1 58.9)">2</text>
<text x="78.7" y="58.9" transform="rotate(-90 78.7 58.9)">3</text>
<text x="82.2" y="58.9" transform="rotate(-90 82.2 58.9)">4</text>
<text x="110.4" y="57.2" transform="rotate(-90 110.4 57.2)">1</text>
<text x="113.9" y="57.2" transform="rotate(-90 113.9 57.2)">2</text>
<text x="117.5" y="57.2" transform="rotate(-90 117.5 57.2)">3</text>
<text x="121" y="57.2" transform="rotate(-90 121 57.2)">4</text>
<text x="20.9" y="63.5">3</text>
<text x="20.9" y="60">4</text>
<text x="20.9" y="70.6">1</text>
<text x="20.9" y="67.1">2</text>
<text x="19.1" y="88.2">3</text>
<text x="19.1" y="84.7">4</text>
<text x="366.2" y="88.9" transform="rotate(-90 366.2 88.9)">1</text>
<text x="369.7" y="88.9" transform="rotate(-90 369.7 88.9)">2</text>
<text x="373.2" y="88.9" transform="rotate(-90 373.2 88.9)">3</text>
<text x="376.8" y="88.9" transform="rotate(-90 376.8 88.9)">4</text>
<text x="410.3" y="85.4" transform="rotate(-90 410.3 85.4)">1</text>
<text x="413.8" y="85.4" transform="rotate(-90 413.8 85.4)">2</text>
<text x="417.3" y="85.4" transform="rotate(-90 417.3 85.4)">3</text>
<text x="420.9" y="85.4" transform="rotate(-90 420.9 85.4)">4</text>
<text x="19.1" y="95.3">1</text>
<text x="19.1" y="91.8">2</text>
<text x="108.7" y="96" transform="rotate(-90 108.7 96)">1</text>
<text x="112.2" y="96" transform="rotate(-90 112.2 96)">2</text>
<text x="115.7" y="96" transform="rotate(-90 115.7 96)">3</text>
<text x="119.2" y="96" transform="rotate(-90 119.2 96)">4</text>
<text x="147.5" y="92.5" transform="rotate(-90 147.5 92.5)">1</text>
<text x="151" y="92.5" transform="rotate(-90 151 92.5)">2</text>
<text x="154.5" y="92.5" transform="rotate(-90 154.5 92.5)">3</text>
<text x="158" y="92.5" transform="rotate(-90 158 92.5)">4</text>
<text x="191.6" y="92.5" transform="rotate(-90 191.6 92.5)">1</text>
<text x="195.1" y="92.5" transform="rotate(-90 195.1 92.5)">2</text>
<text x="198.6" y="92.5" transform="rotate(-90 198.6 92.5)">3</text>
<text x="202.1" y="92.5" transform="rotate(-90 202.1 92.5)">4</text>
<text x="278" y="94.2" transform="rotate(-90 278 94.2)">1</text>
<text x="281.5" y="94.2" transform="rotate(-90 281.5 94.2)">2</text>
<text x="285" y="94.2" transform="rotate(-90 285 94.2)">3</text>
<text x="288.6" y="94.2" transform="rotate(-90 288.6 94.2)">4</text>
<text x="323.8" y="92.5" transform="rotate(-90 323.8 92.5)">1</text>
<text x="327.4" y="92.5" transform="rotate(-90 327.4 92.5)">2</text>
<text x="330.9" y="92.5" transform="rotate(-90 330.9 92.5)">3</text>
<text x="334.4" y="92.5" transform="rotate(-90 334.4 92.5)">4</text>
<text x="69.8" y="97.8" transform="rotate(-90 69.8 97.8)">1</text>
<text x="73.4" y="97.8" transform="rotate(-90 73.4 97.8)">2</text>
<text x="76.9" y="97.8" transform="rotate(-90 76.9 97.8)">3</text>
<text x="80.4" y="97.8" transform="rotate(-90 80.4 97.8)">4</text>
<text x="17.4" y="112.9">4</text>
<text x="17.4" y="120">2</text>
<text x="17.4" y="116.5">3</text>
<text x="17.4" y="123.5">1</text>
<text x="145.7" y="131.3" transform="rotate(-90 145.7 131.3)">1</text>
<text x="149.2" y="131.3" transform="rotate(-90 149.2 131.3)">2</text>
<text x="152.8" y="131.3" transform="rotate(-90 152.8 131.3)">3</text>
<text x="156.3" y="131.3" transform="rotate(-90 156.3 131.3)">4</text>
<text x="189.8" y="131.3" transform="rotate(-90 189.8 131.3)">1</text>
<text x="193.3" y="131.3" transform="rotate(-90 193.3 131.3)">2</text>
<text x="196.8" y="131.3" transform="rotate(-90 196.8 131.3)">3</text>
<text x="200.4" y="131.3" transform="rotate(-90 200.4 131.3)">4</text>
<text x="15.6" y="137.6">4</text>
<text x="68.1" y="136.6" transform="rotate(-90 68.1 136.6)">1</text>
<text x="71.6" y="136.6" transform="rotate(-90 71.6 136.6)">2</text>
<text x="75.1" y="136.6" transform="rotate(-90 75.1 136.6)">3</text>
<text x="78.7" y="136.6" transform="rotate(-90 78.7 136.6)">4</text>
<text x="106.9" y="134.8" transform="rotate(-90 106.9 134.8)">1</text>
<text x="110.4" y="134.8" transform="rotate(-90 110.4 134.8)">2</text>
<text x="113.9" y="134.8" transform="rotate(-90 113.9 134.8)">3</text>
<text x="117.5" y="134.8" transform="rotate(-90 117.5 134.8)">4</text>
<text x="408.5" y="134.8" transform="rotate(-90 408.5 134.8)">1</text>
<text x="412" y="134.8" transform="rotate(-90 412 134.8)">2</text>
<text x="415.6" y="134.8" transform="rotate(-90 415.6 134.8)">3</text>
<text x="419.1" y="134.8" transform="rotate(-90 419.1 134.8)">4</text>
<text x="15.6" y="141.1">3</text>
<text x="276.2" y="143.6" transform="rotate(-90 276.2 143.6)">1</text>
<text x="279.8" y="143.6" transform="rotate(-90 279.8 143.6)">2</text>
<text x="283.3" y="143.6" transform="rotate(-90 283.3 143.6)">3</text>
<text x="286.8" y="143.6" transform="rotate(-90 286.8 143.6)">4</text>
<text x="322.1" y="141.9" transform="rotate(-90 322.1 141.9)">1</text>
<text x="325.6" y="141.9" transform="rotate(-90 325.6 141.9)">2</text>
<text x="329.1" y="141.9" transform="rotate(-90 329.1 141.9)">3</text>
<text x="332.7" y="141.9" transform="rotate(-90 332.7 141.9)">4</text>
<text x="364.4" y="138.3" transform="rotate(-90 364.4 138.3)">1</text>
<text x="367.9" y="138.3" transform="rotate(-90 367.9 138.3)">2</text>
<text x="371.5" y="138.3" transform="rotate(-90 371.5 138.3)">3</text>
<text x="375" y="138.3" transform="rotate(-90 375 138.3)">4</text>
<text x="15.6" y="148.2">1</text>
<text x="15.6" y="144.7">2</text>
<text x="142.2" y="171.8" transform="rotate(-90 142.2 171.8)">1</text>
<text x="145.7" y="171.8" transform="rotate(-90 145.7 171.8)">2</text>
<text x="149.2" y="171.8" transform="rotate(-90 149.2 171.8)">3</text>
<text x="152.8" y="171.8" transform="rotate(-90 152.8 171.8)">4</text>
<text x="186.3" y="171.8" transform="rotate(-90 186.3 171.8)">1</text>
<text x="189.8" y="171.8" transform="rotate(-90 189.8 171.8)">2</text>
<text x="193.3" y="171.8" transform="rotate(-90 193.3 171.8)">3</text>
<text x="196.8" y="171.8" transform="rotate(-90 196.8 171.8)">4</text>
<text x="64.6" y="177.1" transform="rotate(-90 64.6 177.1)">1</text>
<text x="68.1" y="177.1" transform="rotate(-90 68.1 177.1)">2</text>
<text x="71.6" y="177.1" transform="rotate(-90 71.6 177.1)">3</text>
<text x="75.1" y="177.1" transform="rotate(-90 75.1 177.1)">4</text>
<text x="103.4" y="175.4" transform="rotate(-90 103.4 175.4)">1</text>
<text x="106.9" y="175.4" transform="rotate(-90 106.9 175.4)">2</text>
<text x="110.4" y="175.4" transform="rotate(-90 110.4 175.4)">3</text>
<text x="113.9" y="175.4" transform="rotate(-90 113.9 175.4)">4</text>
<text x="359.1" y="185.9" transform="rotate(-90 359.1 185.9)">1</text>
<text x="362.7" y="185.9" transform="rotate(-90 362.7 185.9)">2</text>
<text x="366.2" y="185.9" transform="rotate(-90 366.2 185.9)">3</text>
<text x="369.7" y="185.9" transform="rotate(-90 369.7 185.9)">4</text>
<text x="403.2" y="182.4" transform="rotate(-90 403.2 182.4)">1</text>
<text x="406.8" y="182.4" transform="rotate(-90 406.8 182.4)">2</text>
<text x="410.3" y="182.4" transform="rotate(-90 410.3 182.4)">3</text>
<text x="413.8" y="182.4" transform="rotate(-90 413.8 182.4)">4</text>
<text x="270.9" y="191.2" transform="rotate(-90 270.9 191.2)">1</text>
<text x="274.5" y="191.2" transform="rotate(-90 274.5 191.2)">2</text>
<text x="278" y="191.2" transform="rotate(-90 278 191.2)">3</text>
<text x="281.5" y="191.2" transform="rotate(-90 281.5 191.2)">4</text>
<text x="316.8" y="189.5" transform="rotate(-90 316.8 189.5)">1</text>
<text x="320.3" y="189.5" transform="rotate(-90 320.3 189.5)">2</text>
<text x="323.8" y="189.5" transform="rotate(-90 323.8 189.5)">3</text>
<text x="327.4" y="189.5" transform="rotate(-90 327.4 189.5)">4</text>
<text x="138.6" y="215.9" transform="rotate(-90 138.6 215.9)">1</text>
<text x="142.2" y="215.9" transform="rotate(-90 142.2 215.9)">2</text>
<text x="145.7" y="215.9" transform="rotate(-90 145.7 215.9)">3</text>
<text x="149.2" y="215.9" transform="rotate(-90 149.2 215.9)">4</text>
<text x="182.7" y="215.9" transform="rotate(-90 182.7 215.9)">1</text>
<text x="186.3" y="215.9" transform="rotate(-90 186.3 215.9)">2</text>
<text x="189.8" y="215.9" transform="rotate(-90 189.8 215.9)">3</text>
<text x="193.3" y="215.9" transform="rotate(-90 193.3 215.9)">4</text>
<text x="61" y="221.2" transform="rotate(-90 61 221.2)">1</text>
<text x="64.6" y="221.2" transform="rotate(-90 64.6 221.2)">2</text>
<text x="68.1" y="221.2" transform="rotate(-90 68.1 221.2)">3</text>
<text x="71.6" y="221.2" transform="rotate(-90 71.6 221.2)">4</text>
<text x="99.8" y="219.5" transform="rotate(-90 99.8 219.5)">1</text>
<text x="103.4" y="219.5" transform="rotate(-90 103.4 219.5)">2</text>
<text x="106.9" y="219.5" transform="rotate(-90 106.9 219.5)">3</text>
<text x="110.4" y="219.5" transform="rotate(-90 110.4 219.5)">4</text>
<text x="408.5" y="226.5" transform="rotate(-90 408.5 226.5)">1</text>
<text x="412" y="226.5" transform="rotate(-90 412 226.5)">2</text>
<text x="415.6" y="226.5" transform="rotate(-90 415.6 226.5)">3</text>
<text x="419.1" y="226.5" transform="rotate(-90 419.1 226.5)">4</text>
<text x="322.1" y="233.6" transform="rotate(-90 322.1 233.6)">1</text>
<text x="325.6" y="233.6" transform="rotate(-90 325.6 233.6)">2</text>
<text x="329.1" y="233.6" transform="rotate(-90 329.1 233.6)">3</text>
<text x="332.7" y="233.6" transform="rotate(-90 332.7 233.6)">4</text>
<text x="364.4" y="230" transform="rotate(-90 364.4 230)">1</text>
<text x="367.9" y="230" transform="rotate(-90 367.9 230)">2</text>
<text x="371.5" y="230" transform="rotate(-90 371.5 230)">3</text>
<text x="375" y="230" transform="rotate(-90 375 230)">4</text>
<text x="276.2" y="235.3" transform="rotate(-90 276.2 235.3)">1</text>
<text x="279.8" y="235.3" transform="rotate(-90 279.8 235.3)">2</text>
<text x="283.3" y="235.3" transform="rotate(-90 283.3 235.3)">3</text>
<text x="286.8" y="235.3" transform="rotate(-90 286.8 235.3)">4</text>
</g>
</svg>
